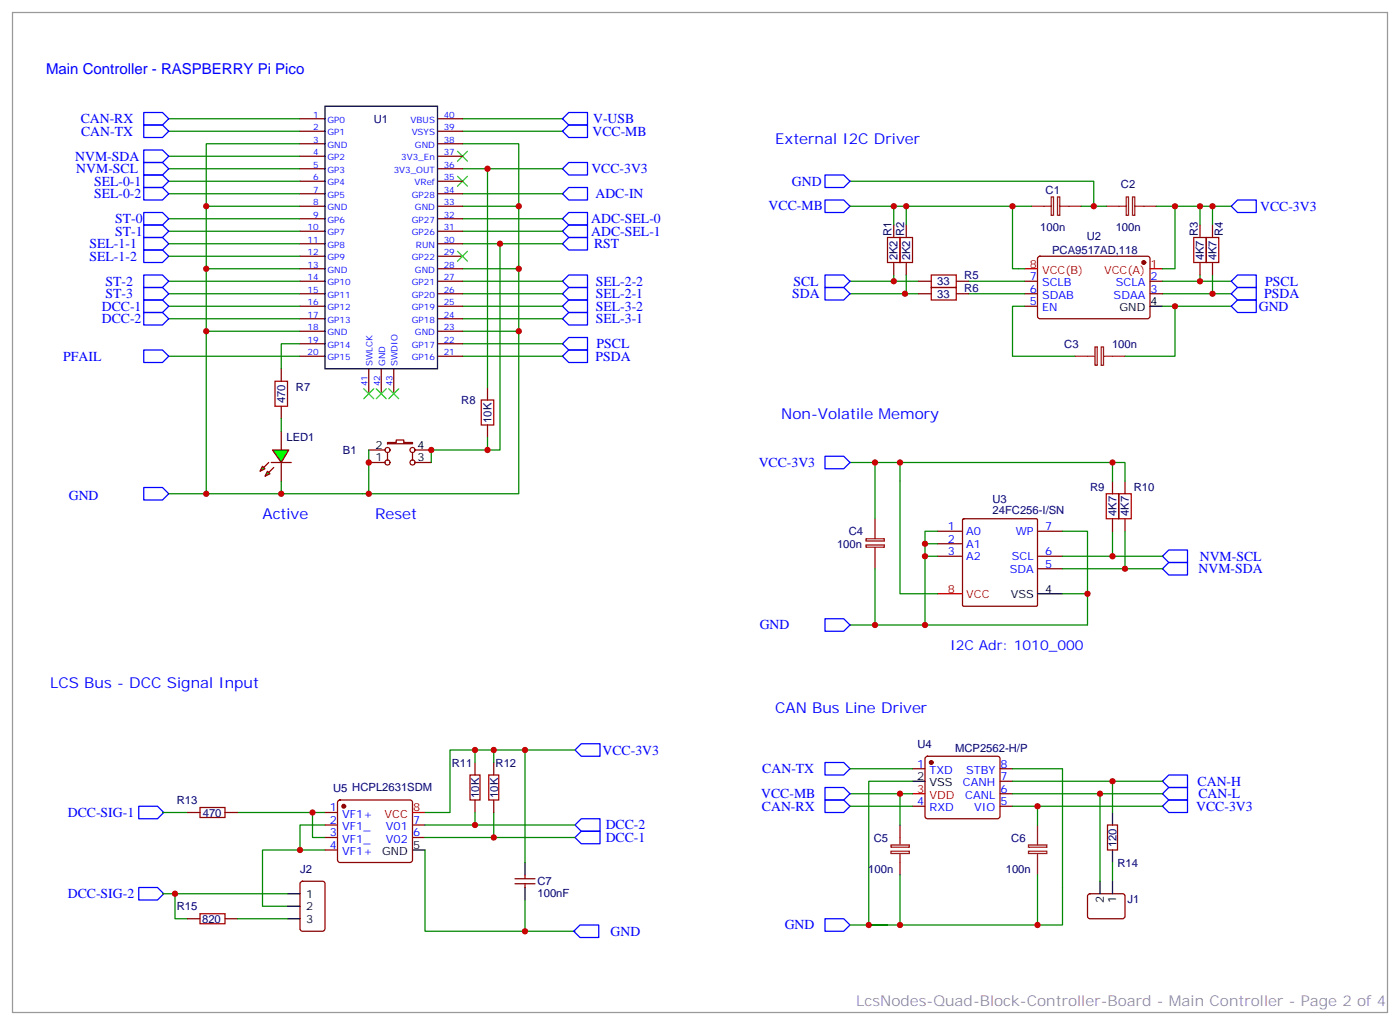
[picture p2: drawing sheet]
<svg xmlns="http://www.w3.org/2000/svg" width="395mm" height="289mm" viewBox="0 0 395 289" stroke-linecap="round" stroke-linejoin="round" font-family="sans-serif">
<g fill="none" stroke="#870000" stroke-width=".35">
<path d="M84.7 33.5h7M84.7 37h7M123.5 33.5h7M123.5 37h7M84.7 40.6h7M84.7 44.1h7M84.7 47.6h7M84.7 51.2h7M84.7 54.7h7M84.7 58.2h7M123.5 40.6h7M123.5 44.1h7"/>
<path d="M123.5 47.6h7M123.5 51.2h7M123.5 54.7h7M123.5 58.2h7M84.7 61.7h7M84.7 65.3h7M84.7 68.8h7M84.7 72.3h7M84.7 75.8h7M84.7 79.4h7M123.5 61.7h7M123.5 65.3h7"/>
<path d="M123.5 68.8h7M123.5 72.3h7M123.5 75.8h7M123.5 79.4h7M84.7 82.9h7M84.7 86.4h7M84.7 90h7M84.7 93.5h7M84.7 97h7M123.5 82.9h7M123.5 86.4h7M123.5 90h7"/>
<path d="M123.5 93.5h7M123.5 97h7M84.7 100.5h7M104.1 104.1v7M107.6 104.1v7M111.1 104.1v7M123.5 100.5h7M79.4 121.7v5.3M79.4 130.5v5.3M264.6 149.9h7M264.6 157h7M264.6 153.5h7"/>
<path d="M271.7 146.6l.3-.2h20.5l.3 .2v24.1l-.2 .3-20.6 .1-.3-.2zM292.8 149.9h7.1M292.8 157h7.1M292.8 160.5h7.1M257.5 217h3.6M261.3 213.6l.5-.2h19.7l.5 .2 .2 .5v16.3l-.2 .5-.5 .2h-19.7l-.5-.3-.2-.4v-16.3zM282.2 217h3.6M257.5 227.5h3.6M282.2 227.5h3.6M282.2 224h3.6M282.2 220.5h3.6M312.6 232.8h2.8v7.1h-2.8z"/>
<path d="M307.2 252.4l.4-.2 9.5 .1 .4 .6-.1 6-.6 .4-9.5-.1-.4-.6v-5.7z"/>
</g>
<circle cx="262.8" cy="215.2" r=".53" fill="#870000" stroke="#870000" stroke-width=".35"/>
<path d="M91.7 30h31.8v74.1h-31.8zM292.8 167.6h7.1M257.5 220.5h3.6M314 229.3v3.5M314 239.9v3.5M310.4 248.7v3.5M314 248.7v3.5" fill="none" stroke="#000" stroke-width=".35"/>
<path d="M264.6 167.6h7M257.5 224h3.6" fill="none" stroke="#f00" stroke-width=".35"/>
<g fill="none" stroke="#008700" stroke-width=".35">
<path d="M47.6 37h37.1M47.6 33.5h37.1M130.5 37h28.2M130.5 33.5h28.2M47.6 47.6h37.1M47.6 44.1h37.1M84.7 58.2h-26.5v81.1h88.2v-81.1h-15.9M84.7 40.6h-26.5v17.6M130.5 40.6h15.9v17.6M130.5 47.6h28.2M130.5 54.7h28.2M47.6 61.7h37.1"/>
<path d="M47.6 68.8h37.1M47.6 65.3h37.1M47.6 72.3h37.1M58.2 75.8h26.5M130.5 75.8h15.9M130.5 61.7h28.2M130.5 68.8h28.2M130.5 65.3h28.2M130.5 79.4h28.2M58.2 93.5h26.5M130.5 93.5h15.9M130.5 82.9h28.2"/>
<path d="M130.5 86.4h28.2M130.5 90h28.2M130.5 97h28.2M47.6 100.5h37.1M130.5 100.5h28.2M47.6 139.3h10.6M239.9 130.5h14.1v37.1h10.6M246.9 130.5v15.9M261.1 153.5h3.5M261.1 157h3.5M264.6 149.9h-3.5v26.5M299.9 149.9h7v26.5h-67"/>
<path d="M299.9 157h28.2M246.9 160.5v15.9M299.9 167.6h7M299.9 160.5h28.2M239.9 217h17.6M285.8 217h14.1v44.1h-54.7h5.3M239.9 227.5h17.6M239.9 224h17.6M257.5 220.5h-12.3v40.6M285.8 224h42.3M285.8 220.5h42.3M292.8 227.5v5.3"/>
<path d="M310.4 224v24.7M314 220.5v8.8M292.8 246.9v14.2M314 243.4v5.3"/>
</g>
<g fill="none" stroke="#00f" stroke-width=".35">
<path d="M40.6 35.3h5.3l1.7 1.7-1.7 1.8h-5.3zM40.6 31.8h5.3l1.7 1.7-1.7 1.8h-5.3zM158.7 37l1.8-1.7h5.3v3.5h-5.3zM158.7 33.5l1.8-1.7h5.3v3.5h-5.3zM40.6 45.9h5.3l1.7 1.7-1.7 1.8h-5.3zM40.6 42.3h5.3l1.7 1.8-1.7 1.8h-5.3zM158.7 47.6l1.8-1.7h5.3v3.5h-5.3zM158.7 54.7l1.8-1.8h5.3v3.5h-5.3zM40.6 70.6h5.3l1.7 1.7-1.7 1.8h-5.3zM40.6 67h5.3l1.7 1.8-1.7 1.8h-5.3zM158.7 61.7l1.8-1.7h5.3v3.5h-5.3zM158.7 68.8l1.8-1.8h5.3v3.6h-5.3z"/>
<path d="M158.7 65.3l1.8-1.8h5.3v3.5h-5.3zM158.7 79.4l1.8-1.8h5.3v3.5h-5.3zM158.7 82.9l1.8-1.8h5.3v3.6h-5.3zM158.7 86.4l1.8-1.7h5.3v3.5h-5.3zM158.7 90l1.8-1.8h5.3v3.5h-5.3zM158.7 97l1.8-1.8h5.3v3.6h-5.3zM158.7 100.5l1.8-1.7h5.3v3.5h-5.3zM40.6 137.6h5.3l1.7 1.7-1.7 1.8h-5.3zM232.8 128.8h5.3l1.8 1.7-1.8 1.8h-5.3zM329.8 155.2h5.3v3.6h-5.3l-1.7-1.8zM232.8 174.6h5.3l1.8 1.8-1.8 1.8h-5.3zM328.1 160.5l1.7-1.7h5.3v3.5h-5.3z"/>
<path d="M232.8 215.2h5.3l1.8 1.8-1.8 1.7h-5.3zM329.8 218.7h5.3v3.5h-5.3l-1.7-1.7zM232.8 225.8h5.3l1.8 1.7-1.8 1.8h-5.3zM232.8 222.2h5.3l1.8 1.8-1.8 1.8h-5.3zM329.8 222.2h5.3v3.6h-5.3l-1.7-1.8zM329.8 225.8h5.3v3.5h-5.3l-1.7-1.8zM232.8 259.3h5.3l1.8 1.8-1.8 1.7h-5.3z"/>
</g>
<path d="M244.4 153.8h5.2v.6h-5.2zM244.4 152h5.2v.7h-5.2zM246.9 146.4v5.6M246.9 154.5v6M290.3 238.5h5.2v.6h-5.2zM292.8 232.8v5.7M290.3 240.2h5.2v.7h-5.2zM292.8 240.9v6" fill="none" stroke="#8c2424" stroke-width=".35"/>
<path d="M129.1 42.7l2.8 2.8M129.1 49.7l2.8 2.9M131.9 42.7l-2.8 2.8M131.9 49.7l-2.8 2.9M102.7 109.7l2.8 2.8M105.5 109.7l-2.8 2.8M106.2 109.7l2.8 2.8M109 109.7l-2.8 2.8M109.7 109.7l2.8 2.8M112.5 109.7l-2.8 2.8" fill="none" stroke="#3c3" stroke-width=".35"/>
<g fill="#0f0" stroke="#870000" stroke-width=".35">
<path d="M75.5 133l.7 .7-1.4 .7z"/>
<path d="M74.1 131.6l.7 .7-1.4 .7z"/>
</g>
<g fill="#870000" stroke="#870000" stroke-width=".35">
<path d="M75.8 133.3l1.5-1.4z"/>
<path d="M75.8 130.5l-1.4 1.4z"/>
</g>
<path d="M76.6 130.5h5.6z" fill="#f00" stroke="#870000" stroke-width=".35"/>
<path d="M76.9 127h4.6l-2.1 3.5z" fill="#0f0" stroke="#870000" stroke-width=".35"/>
<g fill="none" stroke="#870000" stroke-width=".35">
<path d="M252.2 63.5v3.5M252.2 74.1v3.5M255.8 63.5v3.5M255.8 74.1v3.5M259.3 79.4h3.5M269.9 79.4h3.5M289.3 79.4h3.5M293 72.5l.5-.2 30.6 .1 .5 .6-.1 16.5-.7 .5-30.6-.1-.4-.6v-16.3zM324.6 79.4h3.5M338.7 63.5v3.5M338.7 74.1v3.5M342.2 63.5v3.5"/>
<path d="M342.2 74.1v3.5M259.3 82.9h3.5M269.9 82.9h3.5M289.3 82.9h3.5M289.3 86.4h3.5M324.6 82.9h3.5M79.4 104.1v3.5M79.4 114.7v3.5M137.6 109.4v3.5M137.6 119.9v3.6M104.1 130.5h4.6M104.1 127h4.6"/>
<path d="M109.4 124.9h2.4v-.7h2.1v.7h2.5v.3h-7zM109.4 127.7v2.1M116.4 127.7v2.1M117.1 130.5h4.6M117.1 127h4.6M314 135.8v3.5M317.5 135.8v3.5M314 146.4v3.5M317.5 146.4v3.5M134.1 215.2v3.5M139.3 215.2v3.5M52.9 229.3h3.5"/>
<path d="M63.5 229.3h3.5M91.7 229.3h3.5M91.7 232.8h3.5M91.7 236.4h3.5M91.7 239.9h3.5M95.5 226l.5-.2h19.7l.5 .2 .2 .5v16.2l-.2 .5-.5 .2h-19.7l-.5-.2-.3-.5v-16.2zM116.4 232.8h3.5M116.4 236.4h3.5M134.1 225.8v3.5M139.3 225.8v3.5M52.9 259.3h3.5M63.5 259.3h3.5"/>
<path d="M84.9 248.9l.5-.2h5.6l.7 .4v13l-.4 .7h-5.9l-.7-.4v-13zM145.3 249.4h5.7M145.3 248h5.7M148.2 246.9v1.1M148.2 249.4v1.1"/>
<circle cx="109.4" cy="127" r=".71"/>
<circle cx="109.4" cy="130.5" r=".71"/>
<circle cx="116.4" cy="130.5" r=".71"/>
<circle cx="116.4" cy="127" r=".71"/>
</g>
<g fill="none" stroke="#a10000" stroke-width=".35">
<path d="M250.5 67h3.5v7.1h-3.5zM254 67h3.5v7.1h-3.5zM262.8 77.6h7.1v3.5h-7.1zM336.9 67h3.5v7.1h-3.5zM340.4 67h3.6v7.1h-3.6zM262.8 81.1h7.1v3.6h-7.1zM77.6 107.6h3.5v7.1h-3.5zM135.8 112.9h3.5v7h-3.5zM312.2 139.3h3.5v7.1h-3.5zM315.7 139.3h3.6v7.1h-3.6zM132.6 218.7h2.9v7.1h-2.9zM137.9 218.7h2.9v7.1h-2.9z"/>
<path d="M56.4 227.9h7.1v2.8h-7.1zM56.4 257.9h7.1v2.8h-7.1z"/>
</g>
<g fill="none" stroke="#008700" stroke-width=".35">
<path d="M47.6 51.2h37.1M47.6 54.7h37.1M137.6 47.6v61.8M239.9 58.2h45.9v17.6h3.5M239.9 51.2h68.8v7M252.2 58.2v5.3M255.8 58.2v5.3M285.8 58.2h5.2M305.2 58.2h7M326.3 58.2h5.3M338.7 58.2v5.3M342.2 58.2v5.3"/>
<path d="M347.5 58.2h-15.9v17.6h-3.5M47.6 79.4h37.1M141.1 68.8v58.2h-3.5M239.9 79.4h19.4M252.2 77.6v1.8M255.8 77.6v5.3h-.4M273.4 79.4h15.9M328.1 79.4h19.4M338.7 77.6v1.8M342.2 77.6v5.3M47.6 82.9h37.1M47.6 86.4h37.1"/>
<path d="M47.6 90h37.1M84.7 97h-5.3v7.1M239.9 82.9h19.4M273.4 82.9h15.9M289.3 86.4h-3.5v14.1h17.6M328.1 82.9h19.4M328.1 86.4h19.4M331.6 86.4v14.1h-14.1M79.4 118.2v3.5M79.4 135.8v3.5M104.1 127v12.3M137.6 123.5v3.5h-15.9v3.5"/>
<path d="M254 130.5h60v5.3M314 130.5h3.5v5.3M314 149.9v7.1M317.5 149.9v10.6M134.1 211.7v3.5M139.3 211.7v3.5M148.2 211.7v31.7M162.3 211.7h-35.3v17.6h-7.1M45.9 229.3h7M67 229.3h24.7M88.2 229.3v7.1h3.5M91.7 232.8h-7v7.1"/>
<path d="M91.7 239.9h-17.6v15.9h7M119.9 239.9v22.9h42.4M119.9 236.4h42.4M119.9 232.8h42.4M134.1 229.3v3.5M139.3 229.3v7.1M254 224v8.8M285.8 227.5h42.3M45.9 252.2h3.5v7.1h3.5M49.4 252.2h31.7M67 259.3h14.1M148.2 254v8.8"/>
<path d="M254 246.9v14.2M239.9 261.1h5.3"/>
</g>
<path d="M3.5 3.5h388.1v282.3h-388.1z" fill="none" stroke="#999" stroke-width=".35"/>
<g fill="none" stroke="#00f" stroke-width=".35">
<path d="M40.6 49.4h5.3l1.7 1.8-1.7 1.7h-5.3zM40.6 52.9h5.3l1.7 1.8-1.7 1.7h-5.3zM40.6 60h5.3l1.7 1.7-1.7 1.8h-5.3zM232.8 56.4h5.3l1.8 1.8-1.8 1.8h-5.3zM232.8 49.4h5.3l1.8 1.8-1.8 1.7h-5.3zM349.2 56.4h5.3v3.6h-5.3l-1.7-1.8zM40.6 77.6h5.3l1.7 1.8-1.7 1.7h-5.3zM40.6 63.5h5.3l1.7 1.8-1.7 1.7h-5.3zM232.8 77.6h5.3l1.8 1.8-1.8 1.7h-5.3zM347.5 79.4l1.7-1.8h5.3v3.5h-5.3zM40.6 98.8h5.3l1.7 1.7-1.7 1.8h-5.3zM40.6 84.7h5.3l1.7 1.7-1.7 1.8h-5.3z"/>
<path d="M40.6 88.2h5.3l1.7 1.8-1.7 1.7h-5.3zM40.6 81.1h5.3l1.7 1.8-1.7 1.8h-5.3zM232.8 81.1h5.3l1.8 1.8-1.8 1.8h-5.3zM347.5 86.4l1.7-1.7h5.3v3.5h-5.3zM349.2 81.1h5.3v3.6h-5.3l-1.7-1.8zM162.3 211.7l1.7-1.8h5.3v3.5h-5.3zM39.2 227.5h5.2l1.8 1.8-1.8 1.8h-5.2zM162.3 232.8l1.7-1.7h5.3v3.5h-5.3zM162.3 236.4l1.7-1.8h5.3v3.5h-5.3zM39.2 250.5h5.2l1.8 1.7-1.8 1.8h-5.2zM163.7 261.1h5.3v3.5h-5.3l-1.8-1.8z"/>
</g>
<g fill="none" stroke="#8c2424" stroke-width=".35">
<path d="M291 58.2h5.7M296.7 55.6h.6v5.1h-.6zM298.4 55.6h.7v5.1h-.7zM299.2 58.2h6M312.2 58.2h5.7M317.9 55.6h.6v5.1h-.6zM319.6 55.6h.7v5.1h-.7zM320.3 58.2h6M309 97.9h.7v5.2h-.7zM310.8 97.9h.6v5.2h-.6zM303.4 100.5h5.6M311.5 100.5h6"/>
<path d="M251.5 238.5h5.1v.6h-5.1zM254 232.8v5.7M251.5 240.2h5.1v.7h-5.1zM254 240.9v6"/>
</g>
<g fill="#870000" stroke="#870000" stroke-width=".35">
<circle cx="322.8" cy="74.1" r=".53"/>
<circle cx="97" cy="227.5" r=".53"/>
</g>
<path d="M289.3 75.8h3.5M324.6 75.8h3.5M116.4 229.3h3.5" fill="none" stroke="#f00" stroke-width=".35"/>
<path d="M324.6 86.4h3.5M116.4 239.9h3.5M81.1 259.3h3.6M81.1 252.2h3.6M81.1 255.8h3.6M148.2 243.4v3.5M148.2 250.5v3.5" fill="none" stroke="#000" stroke-width=".35"/>
<path d="M129.1 70.9l2.8 2.8M131.9 70.9l-2.8 2.8" fill="none" stroke="#3c3" stroke-width=".35"/>
<g fill="#c00">
<circle cx="58.2" cy="75.8" r=".88"/>
<circle cx="292.8" cy="261.1" r=".88"/>
<circle cx="146.4" cy="58.2" r=".88"/>
<circle cx="58.2" cy="58.2" r=".88"/>
<circle cx="310.4" cy="224" r=".88"/>
<circle cx="314" cy="220.5" r=".88"/>
<circle cx="58.2" cy="93.5" r=".88"/>
<circle cx="292.8" cy="227.5" r=".88"/>
<circle cx="261.1" cy="153.5" r=".88"/>
<circle cx="261.1" cy="157" r=".88"/>
<circle cx="261.1" cy="176.4" r=".88"/>
<circle cx="246.9" cy="176.4" r=".88"/>
<circle cx="306.9" cy="167.6" r=".88"/>
<circle cx="58.2" cy="139.3" r=".88"/>
<circle cx="79.4" cy="139.3" r=".88"/>
<circle cx="121.7" cy="127" r=".88"/>
<circle cx="146.4" cy="75.8" r=".88"/>
<circle cx="146.4" cy="93.5" r=".88"/>
<circle cx="137.6" cy="47.6" r=".88"/>
<circle cx="141.1" cy="68.8" r=".88"/>
<circle cx="137.6" cy="127" r=".88"/>
<circle cx="104.1" cy="139.3" r=".88"/>
<circle cx="104.1" cy="130.5" r=".88"/>
<circle cx="314" cy="157" r=".88"/>
<circle cx="246.9" cy="130.5" r=".88"/>
<circle cx="254" cy="130.5" r=".88"/>
<circle cx="314" cy="130.5" r=".88"/>
<circle cx="317.5" cy="160.5" r=".88"/>
<circle cx="285.8" cy="58.2" r=".88"/>
<circle cx="331.6" cy="58.2" r=".88"/>
<circle cx="331.6" cy="86.4" r=".88"/>
<circle cx="342.2" cy="82.9" r=".88"/>
<circle cx="338.7" cy="79.4" r=".88"/>
<circle cx="255.8" cy="58.2" r=".88"/>
<circle cx="252.2" cy="58.2" r=".88"/>
<circle cx="338.7" cy="58.2" r=".88"/>
<circle cx="342.2" cy="58.2" r=".88"/>
<circle cx="255.4" cy="82.9" r=".88"/>
<circle cx="252.2" cy="79.4" r=".88"/>
<circle cx="308.7" cy="58.2" r=".88"/>
<circle cx="88.2" cy="229.3" r=".88"/>
<circle cx="84.7" cy="239.9" r=".88"/>
<circle cx="49.4" cy="252.2" r=".88"/>
<circle cx="139.3" cy="236.4" r=".88"/>
<circle cx="134.1" cy="232.8" r=".88"/>
<circle cx="139.3" cy="211.7" r=".88"/>
<circle cx="134.1" cy="211.7" r=".88"/>
<circle cx="148.2" cy="211.7" r=".88"/>
<circle cx="148.2" cy="262.8" r=".88"/>
<circle cx="254" cy="224" r=".88"/>
<circle cx="254" cy="261.1" r=".88"/>
<circle cx="245.2" cy="261.1" r=".88"/>
</g>
<g font-size="4.2" fill="#00f">
<text x="13" y="20.8">Main Controller - RASPBERRY Pi Pico</text>
<text x="218.7" y="40.6">External I2C Driver</text>
<text x="220.5" y="118.2">Non-Volatile Memory</text>
<text x="74.1" y="146.4">Active</text>
<text x="105.8" y="146.4">Reset</text>
<text x="14.1" y="194">LCS Bus - DCC Signal Input</text>
<text x="218.7" y="201.1">CAN Bus Line Driver</text>
</g>
<text font-size="4.2" fill="#999" x="241.7" y="284">LcsNodes-Quad-Block-Controller-Board - Main Controller - Page 2 of 4</text>
<g font-size="3.9" fill="#00f">
<text x="22.8" y="34.8">CAN-RX</text>
<text x="167.4" y="34.8">V-USB</text>
<text x="22.9" y="38.3">CAN-TX</text>
<text x="167.2" y="38.3">VCC-MB</text>
<text x="21.2" y="45.4">NVM-SDA</text>
<text x="21.5" y="48.9">NVM-SCL</text>
<text x="26.6" y="52.4">SEL-0-1</text>
<text x="166.9" y="48.9">VCC-3V3</text>
<text x="223.5" y="52.4">GND</text>
<text x="26.6" y="56">SEL-0-2</text>
<text x="168" y="55.9">ADC-IN</text>
<text x="216.9" y="59.4">VCC-MB</text>
<text x="355.6" y="59.5">VCC-3V3</text>
<text x="32.5" y="63">ST-0</text>
<text x="166.9" y="63">ADC-SEL-0</text>
<text x="25.3" y="70.1">SEL-1-1</text>
<text x="32.5" y="66.5">ST-1</text>
<text x="166.9" y="66.5">ADC-SEL-1</text>
<text x="167.6" y="70.1">RST</text>
<text x="25.3" y="73.6">SEL-1-2</text>
<text x="29.8" y="80.6">ST-2</text>
<text x="168.1" y="80.6">SEL-2-2</text>
<text x="223.9" y="80.6">SCL</text>
<text x="357.1" y="80.6">PSCL</text>
<text x="28.7" y="87.7">DCC-1</text>
<text x="29.8" y="84.2">ST-3</text>
<text x="168.1" y="84.2">SEL-2-1</text>
<text x="168.1" y="87.7">SEL-3-2</text>
<text x="223.6" y="84.1">SDA</text>
<text x="355.2" y="87.7">GND</text>
<text x="356.8" y="84.2">PSDA</text>
<text x="28.7" y="91.2">DCC-2</text>
<text x="168.1" y="91.2">SEL-3-1</text>
<text x="17.8" y="101.8">PFAIL</text>
<text x="168" y="101.8">PSDA</text>
<text x="168.4" y="98.3">PSCL</text>
<text x="214.1" y="131.8">VCC-3V3</text>
<text x="19.4" y="141.1">GND</text>
<text x="338.2" y="161.8">NVM-SDA</text>
<text x="338.6" y="158.2">NVM-SCL</text>
<text x="214.4" y="177.6">GND</text>
<text x="268.1" y="183.4">I2C Adr: 1010_000</text>
<text x="170" y="212.9">VCC-3V3</text>
<text x="215.1" y="218.3">CAN-TX</text>
<text x="338" y="221.7">CAN-H</text>
<text x="214.8" y="225.3">VCC-MB</text>
<text x="338.2" y="225.3">CAN-L</text>
<text x="19.1" y="230.6">DCC-SIG-1</text>
<text x="215" y="228.9">CAN-RX</text>
<text x="337.6" y="228.8">VCC-3V3</text>
<text x="170.9" y="234.1">DCC-2</text>
<text x="170.9" y="237.6">DCC-1</text>
<text x="19.1" y="253.5">DCC-SIG-2</text>
<text x="221.5" y="262.3">GND</text>
<text x="172.3" y="264.1">GND</text>
</g>
<g font-size="3.2" fill="#000080">
<text x="105.5" y="34.7">U1</text>
<text x="316.4" y="53.1">C2</text>
<text x="295.1" y="54.8">C1</text>
<text x="293.6" y="65.1">100n</text>
<text x="314.9" y="65.1">100n</text>
<text x="251.6" y="66.5" transform="rotate(-90 251.6 66.5)">R1</text>
<text x="255.1" y="66.5" transform="rotate(-90 255.1 66.5)">R2</text>
<text x="296.9" y="71.7">PCA9517AD,118</text>
<text x="306.7" y="67.8">U2</text>
<text x="338" y="66.5" transform="rotate(-90 338 66.5)">R3</text>
<text x="345.1" y="66.5" transform="rotate(-90 345.1 66.5)">R4</text>
<text x="253.3" y="73.5" transform="rotate(-90 253.3 73.5)">2K2</text>
<text x="256.9" y="73.5" transform="rotate(-90 256.9 73.5)">2K2</text>
<text x="339.8" y="73.5" transform="rotate(-90 339.8 73.5)">4K7</text>
<text x="343.3" y="73.5" transform="rotate(-90 343.3 73.5)">4K7</text>
<text x="264.5" y="80.5">33</text>
<text x="272.1" y="82.3">R6</text>
<text x="272.1" y="78.8">R5</text>
<text x="264.5" y="84">33</text>
<text x="300.4" y="98.2">C3</text>
<text x="313.8" y="98.2">100n</text>
<text x="80.5" y="113.9" transform="rotate(-90 80.5 113.9)">470</text>
<text x="83.5" y="110.5">R7</text>
<text x="130.2" y="114">R8</text>
<text x="138.7" y="119.3" transform="rotate(-90 138.7 119.3)">10K</text>
<text x="80.8" y="124.6">LED1</text>
<text x="96.8" y="128.2">B1</text>
<text x="280.1" y="141.9">U3</text>
<text x="307.6" y="138.7">R9</text>
<text x="320" y="138.7">R10</text>
<text x="280.1" y="145.1">24FC256-I/SN</text>
<text x="315.1" y="145.6" transform="rotate(-90 315.1 145.6)">4K7</text>
<text x="318.6" y="145.6" transform="rotate(-90 318.6 145.6)">4K7</text>
<text x="236.2" y="154.6">100n</text>
<text x="239.6" y="151.1">C4</text>
<text x="258.9" y="211.1">U4</text>
<text x="269.5" y="212.3">MCP2562-H/P</text>
<text x="127.5" y="216.3">R11</text>
<text x="139.9" y="216.3">R12</text>
<text x="49.9" y="226.9">R13</text>
<text x="94" y="223.4">U5 HCPL2631SDM</text>
<text x="135.2" y="225.2" transform="rotate(-90 135.2 225.2)">10K</text>
<text x="140.6" y="225.2" transform="rotate(-90 140.6 225.2)">10K</text>
<text x="57.2" y="230.5">470</text>
<text x="246.6" y="237.5">C5</text>
<text x="285.4" y="237.5">C6</text>
<text x="315.1" y="239.1" transform="rotate(-90 315.1 239.1)">120</text>
<text x="315.4" y="244.6">R14</text>
<text x="84.7" y="246.3">J2</text>
<text x="151.7" y="249.8">C7</text>
<text x="245" y="246.3">100n</text>
<text x="283.9" y="246.3">100n</text>
<text x="49.9" y="256.9">R15</text>
<text x="151.7" y="253.1">100nF</text>
<text x="318.2" y="254.8">J1</text>
<text x="57" y="260.4">820</text>
</g>
<g font-size="3.2" fill="#f00">
<text x="290.6" y="75.5">8</text>
<text x="294.1" y="77.3">VCC(B)</text>
<text x="311.6" y="77.3">VCC(A)</text>
<text x="324.7" y="75.5">1</text>
<text x="267.5" y="167.2">8</text>
<text x="272.7" y="168.6">VCC</text>
<text x="258.9" y="223.7">3</text>
<text x="262.4" y="225.4">VDD</text>
<text x="108.5" y="230.7">VCC</text>
<text x="116.6" y="229">8</text>
</g>
<g font-size="3.2" fill="#00f">
<text x="290.6" y="82.6">6</text>
<text x="290.6" y="79">7</text>
<text x="294.1" y="80.8">SCLB</text>
<text x="314.9" y="80.8">SCLA</text>
<text x="324.7" y="79">2</text>
<text x="324.7" y="82.6">3</text>
<text x="290.6" y="86.1">5</text>
<text x="294.1" y="87.8">EN</text>
<text x="294.1" y="84.3">SDAB</text>
<text x="314.3" y="84.3">SDAA</text>
<text x="267.5" y="149.6">1</text>
<text x="294.9" y="149.6">7</text>
<text x="267.5" y="153.1">2</text>
<text x="272.7" y="151">A0</text>
<text x="272.7" y="154.5">A1</text>
<text x="286.7" y="151">WP</text>
<text x="267.5" y="156.6">3</text>
<text x="272.7" y="158">A2</text>
<text x="285" y="161.6">SDA</text>
<text x="285.6" y="158">SCL</text>
<text x="294.9" y="160.2">5</text>
<text x="294.9" y="156.6">6</text>
<text x="258.9" y="216.6">1</text>
<text x="262.4" y="218.4">TXD</text>
<text x="271.8" y="221.9">CANH</text>
<text x="272.7" y="218.4">STBY</text>
<text x="282.4" y="220.1">7</text>
<text x="282.4" y="216.6">8</text>
<text x="258.9" y="227.2">4</text>
<text x="272.4" y="225.4">CANL</text>
<text x="282.4" y="227.2">5</text>
<text x="282.4" y="223.7">6</text>
<text x="93.1" y="229">1</text>
<text x="93.1" y="232.5">2</text>
<text x="96.6" y="230.7">VF1+</text>
<text x="116.6" y="232.5">7</text>
<text x="262.4" y="229">RXD</text>
<text x="274.9" y="229">VIO</text>
<text x="93.1" y="236">3</text>
<text x="93.1" y="239.5">4</text>
<text x="96.6" y="234.2">VF1_</text>
<text x="96.6" y="237.8">VF1_</text>
<text x="108.9" y="237.8">V02</text>
<text x="108.9" y="234.2">V01</text>
<text x="116.6" y="236">6</text>
<text x="96.6" y="241.3">VF1+</text>
</g>
<g font-size="3.2">
<text x="316" y="87.8">GND</text>
<text x="324.7" y="86.1">4</text>
<text x="105.9" y="130.2">1</text>
<text x="105.9" y="126.6">2</text>
<text x="117.8" y="130.2">3</text>
<text x="117.8" y="126.6">4</text>
<text x="294.9" y="167.2">4</text>
<text x="285.2" y="168.6">VSS</text>
<text x="258.9" y="220.1">2</text>
<text x="262.4" y="221.9">VSS</text>
<text x="116.6" y="239.5">5</text>
<text x="107.8" y="241.3">GND</text>
<text x="86.4" y="253.3">1</text>
<text x="86.4" y="256.8">2</text>
<text x="311.5" y="255" transform="rotate(-90 311.5 255)">2</text>
<text x="315" y="255" transform="rotate(-90 315 255)">1</text>
<text x="86.4" y="260.4">3</text>
</g>
<g font-size="2.5" fill="#00f">
<text x="88.4" y="33.2">1</text>
<text x="92.4" y="34.6">GP0</text>
<text x="115.9" y="34.6">VBUS</text>
<text x="125.2" y="33.2">40</text>
<text x="88.4" y="40.2">3</text>
<text x="88.4" y="36.7">2</text>
<text x="92.4" y="41.6">GND</text>
<text x="92.4" y="38.1">GP1</text>
<text x="116.2" y="38.1">VSYS</text>
<text x="117.1" y="41.6">GND</text>
<text x="125.2" y="36.7">39</text>
<text x="125.2" y="40.2">38</text>
<text x="88.4" y="47.3">5</text>
<text x="88.4" y="43.7">4</text>
<text x="92.4" y="45.2">GP2</text>
<text x="113.3" y="45.2">3V3_En</text>
<text x="125.2" y="43.7">37</text>
<text x="125.2" y="47.3">36</text>
<text x="88.4" y="50.8">6</text>
<text x="92.4" y="52.2">GP4</text>
<text x="92.4" y="48.7">GP3</text>
<text x="111.1" y="48.7">3V3_OUT</text>
<text x="117" y="52.2">VRef</text>
<text x="125.2" y="50.8">35</text>
<text x="88.4" y="57.9">8</text>
<text x="88.4" y="54.3">7</text>
<text x="92.4" y="59.3">GND</text>
<text x="92.4" y="55.7">GP5</text>
<text x="116.2" y="55.7">GP28</text>
<text x="117.1" y="59.3">GND</text>
<text x="125.2" y="54.3">34</text>
<text x="125.2" y="57.9">33</text>
<text x="86.8" y="64.9">10</text>
<text x="88.4" y="61.4">9</text>
<text x="92.4" y="62.8">GP6</text>
<text x="116.2" y="62.8">GP27</text>
<text x="125.2" y="61.4">32</text>
<text x="125.2" y="64.9">31</text>
<text x="86.8" y="72">12</text>
<text x="86.8" y="68.4">11</text>
<text x="92.4" y="69.9">GP8</text>
<text x="92.4" y="66.3">GP7</text>
<text x="116.2" y="66.3">GP26</text>
<text x="117.4" y="69.9">RUN</text>
<text x="125.2" y="68.4">30</text>
<text x="125.2" y="72">29</text>
<text x="86.8" y="75.5">13</text>
<text x="92.4" y="76.9">GND</text>
<text x="92.4" y="73.4">GP9</text>
<text x="116.2" y="73.4">GP22</text>
<text x="117.1" y="76.9">GND</text>
<text x="125.2" y="75.5">28</text>
<text x="86.8" y="82.6">15</text>
<text x="86.8" y="79">14</text>
<text x="92.4" y="84">GP11</text>
<text x="92.4" y="80.4">GP10</text>
<text x="116.2" y="80.4">GP21</text>
<text x="116.2" y="84">GP20</text>
<text x="125.2" y="79">27</text>
<text x="125.2" y="82.6">26</text>
<text x="86.8" y="89.6">17</text>
<text x="86.8" y="86.1">16</text>
<text x="92.4" y="87.5">GP12</text>
<text x="116.2" y="87.5">GP19</text>
<text x="125.2" y="86.1">25</text>
<text x="125.2" y="89.6">24</text>
<text x="86.8" y="93.1">18</text>
<text x="92.4" y="94.5">GND</text>
<text x="92.4" y="91">GP13</text>
<text x="116.2" y="91">GP18</text>
<text x="117.1" y="94.5">GND</text>
<text x="125.2" y="93.1">23</text>
<text x="86.8" y="100.2">20</text>
<text x="86.8" y="96.7">19</text>
<text x="92.4" y="101.6">GP15</text>
<text x="92.4" y="98.1">GP14</text>
<text x="116.2" y="98.1">GP17</text>
<text x="116.2" y="101.6">GP16</text>
<text x="125.2" y="96.7">22</text>
<text x="125.2" y="100.2">21</text>
<text x="105.1" y="103.4" transform="rotate(-90 105.1 103.4)">SWLCK</text>
<text x="108.7" y="103.4" transform="rotate(-90 108.7 103.4)">GND</text>
<text x="112.2" y="103.4" transform="rotate(-90 112.2 103.4)">SWDIO</text>
<text x="103.7" y="109" transform="rotate(-90 103.7 109)">41</text>
<text x="107.2" y="109" transform="rotate(-90 107.2 109)">42</text>
<text x="110.8" y="109" transform="rotate(-90 110.8 109)">43</text>
</g>
</svg>
